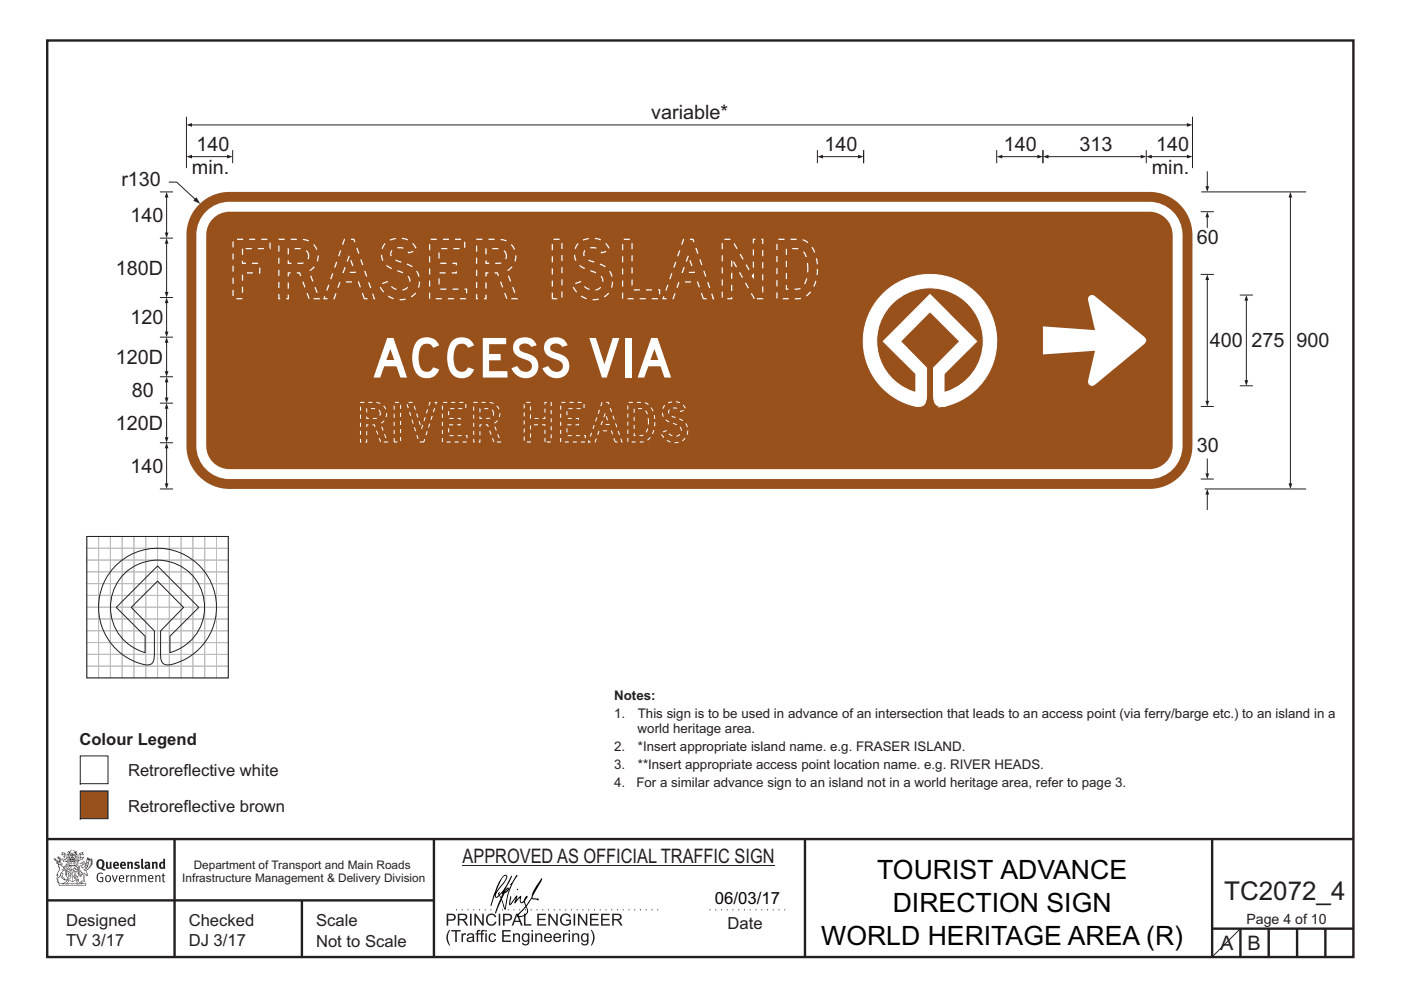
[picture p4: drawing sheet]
<svg xmlns="http://www.w3.org/2000/svg" width="297mm" height="210mm" viewBox="0 0 297 210" stroke-linecap="round" stroke-linejoin="round" font-family="sans-serif">
<g fill="none" stroke="#231f20" stroke-width=".51">
<path d="M10 8.6h276.9v194.4h-276.9zM10 178h277M37 178v25M92 178v25M170.7 177.9v25M257 178v25M10 191h82M64 191v12M257 197h30M263 197v6M269 197v6M275 197v6"/>
<path d="M281 197v6"/>
</g>
<path d="M96.7 193h43.3M150.4 193h16.9" fill="none" stroke="#231f20" stroke-width=".21" stroke-dasharray=".2 1" stroke-linecap="butt"/>
<path d="M98.1 183.5h66.1" fill="none" stroke="#231f20" stroke-width=".21"/>
<g fill="#231f20">
<path d="M21.1 182.6a.94 .94 0 0 0 .2 1.4 .84 .84 0 0 0 0-1.5zM20.7 182.5a.92 .92 0 0 1 1.2-.1 .92 .92 0 0 1 .2 1.2l-.3 .6 .6 .2-.1 .2-.6-.1a1.41 1.41 0 0 1-1.3-1.2z" fill-rule="evenodd"/>
<path d="M22.5 182.8l.4-.1v1.2l.1 .1 .3-.1v-1.1h.3l.1 1.4a1.26 1.26 0 0 1-1.2-.1z" fill-rule="evenodd"/>
<path d="M24.5 183.1l-.1 .3h.4l-.1-.3zM24.1 183a.66 .66 0 0 1 .9-.1 .66 .66 0 0 1 .2 .8h-.8v.2a.42 .42 0 0 0 .7 0l.1 .2a.79 .79 0 0 1-1.1 0 .79 .79 0 0 1 0-1.1z" fill-rule="evenodd"/>
<path d="M26 183.1l-.1 .3h.4l-.1-.3zM25.6 183a.66 .66 0 0 1 .9-.1 .66 .66 0 0 1 .2 .8h-.8v.2a.42 .42 0 0 0 .6 0l.2 .2a.79 .79 0 0 1-1.1 0 .79 .79 0 0 1 0-1.1z" fill-rule="evenodd"/>
<path d="M26.9 182.8l.4-.1v.2a.46 .46 0 0 1 .5-.1 .46 .46 0 0 1 .4 .4v1.1h-.4v-1l-.1-.2-.3 .1v1.1h-.4z" fill-rule="evenodd"/>
<path d="M28.6 183l.5-.3 .5 .2-.1 .2h-.5l-.1 .2a.56 .56 0 0 1 .7 .6 .56 .56 0 0 1-.8 .4l-.4-.1 .2-.3 .4 .1 .2-.1-.6-.4z" fill-rule="evenodd"/>
<path d="M29.9 182.2l.4-.1v1.8l.2 .4h-.3l-.2-.2z" fill-rule="evenodd"/>
<path d="M31.1 183.7v.3l.3-.1v-.3zM30.7 183a.67 .67 0 0 1 .6-.2 .67 .67 0 0 1 .5 .5l.1 .8-.2 .3-.2-.2a.5 .5 0 0 1-.7 0 .5 .5 0 0 1 0-.7l.6-.1v-.3l-.6 .1z" fill-rule="evenodd"/>
<path d="M32.2 182.8l.3-.1 .1 .2a.46 .46 0 0 1 .5-.1 .46 .46 0 0 1 .3 .4v1.1h-.4v-1l-.1-.2-.3 .1v1.1h-.4z" fill-rule="evenodd"/>
<path d="M34.3 183.1l-.1 .7 .2 .2 .2-.1v-.7zM34.6 182.1l.4 .1 .1 2.1-.4-.1a.71 .71 0 0 1-1-.6 .71 .71 0 0 1 .9-.7z" fill-rule="evenodd"/>
<path d="M20.8 185.3l.7-.2 .4 .2-.2 .1a.69 .69 0 0 0-.8 .1 .69 .69 0 0 0-.1 .9l.2 .4 .5 .1h.2v-.7h-.4l-.1-.2h.7v1a.96 .96 0 0 1-1.2-.1 .96 .96 0 0 1-.2-1.1z" fill-rule="evenodd"/>
<path d="M22.6 185.9a.57 .57 0 0 0-.1 .7 .57 .57 0 0 0 .6 .3 .7 .7 0 0 0-.2-1.1zM22.5 185.8a.69 .69 0 0 1 1.1 .6 .69 .69 0 0 1-1.1 .5 1.04 1.04 0 0 1 0-1.1z" fill-rule="evenodd"/>
<path d="M23.7 185.7l.2-.1 .4 1.3 .4-1.3h.3l-.6 1.5h-.2z" fill-rule="evenodd"/>
<path d="M25.6 185.8l-.2 .4h.7l-.2-.4zM25.4 185.8a.59 .59 0 0 1 .7-.1 .59 .59 0 0 1 .2 .7h-.9a.45 .45 0 0 0 .3 .5 .45 .45 0 0 0 .5-.1l.1 .1a.74 .74 0 0 1-1-.1 .74 .74 0 0 1 .1-1z" fill-rule="evenodd"/>
<path d="M26.7 185.7l.2-.1 .1 .2 .5-.2-.1 .3-.4 .2v1h-.2z" fill-rule="evenodd"/>
<path d="M27.6 185.7l.2-.1 .1 .2a.45 .45 0 0 1 .5-.2 .45 .45 0 0 1 .3 .4v1.1h-.2v-1.1l-.2-.2-.4 .2v1.1h-.2z" fill-rule="evenodd"/>
<path d="M29.1 185.7l.3-.1v.2l.4-.2 .4 .3 .3-.3a.37 .37 0 0 1 .5 .4v1.1h-.2v-1.1l-.2-.2-.4 .2v1.1h-.2v-1.1l-.2-.2-.4 .2v1.1h-.2z" fill-rule="evenodd"/>
<path d="M31.8 185.8l-.2 .4h.7l-.2-.4zM31.5 185.8a.59 .59 0 0 1 .8-.1 .59 .59 0 0 1 .2 .7h-.9a.45 .45 0 0 0 .3 .5 .45 .45 0 0 0 .5-.1l.1 .1a.74 .74 0 0 1-1-.1 .74 .74 0 0 1 0-1z" fill-rule="evenodd"/>
<path d="M32.9 185.7l.2-.1 .1 .2a.45 .45 0 0 1 .4-.2 .45 .45 0 0 1 .4 .4v1.1h-.2v-1.1l-.2-.2-.4 .2v1.1h-.3z" fill-rule="evenodd"/>
<path d="M34.5 185.3l.2-.1v.4h.4l-.1 .2h-.3v1v.1h.3l-.1 .2-.4-.1v-1.2h-.2v-.2h.2z" fill-rule="evenodd"/>
<path d="M13.2 180.9l.5 .1-.6 .3 .3-.3zM13.7 181.2l.3 .1 .1 1 .3-.5 .1 .5h-.2l-.1 .3-.7 .1v-.3l-.4-.1 .3-.1 .6 .2-.4-.7h.2zM13.2 180.7v.4l-.3 .2 .3 .1 .4-.2 .1 .4-.3 .2h.2l.2 .5-.4-.2-.4 .1 .5 .6 .2-.1 .8 .1-.6 .6 .2 .1 .6-.2-.1-.3 .3-.2h-.2l-.1 .4-.5 .2 .5-.7h-.5l.6-.2-.4 .1 .3-.3-.1-.6-.1-.1-.3 .5v-.2a.8 .8 0 0 0-.9-1.1z" fill-rule="evenodd"/>
<path d="M17 181.1l.5-.2-.3 .2 .4 .2zM16.8 181.2h.1l.1 .9 .3-.2 .4-.1-.3 .3v.2h-.4l-.3 .3-.1-.3-.3-.1 .1-.1-.1-.4 .4 .6 .1-.1zM16.3 181.5l-.1 .9 .4 .1h-.6l.6 .1-.2 .1h-.3l.4 .4h-.2v.3l-.5-.8 .5 1 .4-.6-.4-.2 .9-.5 .2 .1 .4-.5 .1-.2-.8 .2-.1-.7 .4 .2 .5-.2-.4-.2 .2-.2a.88 .88 0 0 0-1 1.2z" fill-rule="evenodd"/>
<path d="M15.5 182.9l.3 .2h-.2v.3v-.3h-.2l.2-.1z" fill-rule="evenodd"/>
<path d="M15.1 182.9l.2 .2h-.2v.3v-.3h-.2h.2z" fill-rule="evenodd"/>
<path d="M14.9 182.8h.9l.1 .7-.3 .1-.8-.1zM14.8 182.4l-.2 1.2h1.4l-.2-1.2-.1 .2h-.8z" fill-rule="evenodd"/>
<path d="M14.9 184.5v.2l.3-.1-.1-.2zM14.4 183.8l.2 .2-.3 .2v.5l.2 .1 .3-.1-.4-.4 .3 .1h.4l-.2-.4 .2-.2zM14.3 183.7h.9a.5 .5 0 0 0 .1 .8l-.3 .3a.47 .47 0 0 1-.7-.1 .47 .47 0 0 1 0-.6l.1-.1z" fill-rule="evenodd"/>
<path d="M15.6 184.2l.1-.1a.33 .33 0 0 1 .5-.2 .33 .33 0 0 1 .1 .5l-.3-.1 .2-.2h-.4l-.1 .1h.2l.1 .3h.3v.2h-.6l.1-.1-.3-.1zM15.5 184.2l-.1 .4h.2l-.1 .2h.9v-.2a.44 .44 0 0 0 0-.7 .44 .44 0 0 0-.7 .1z" fill-rule="evenodd"/>
<path d="M15.7 185.7l.4 .1zM15.9 185.2l.1 .4h-.2zM15.9 185.1l-.3 .7-.3 .2a.98 .98 0 0 1 1.1 .1z" fill-rule="evenodd"/>
<path d="M15.6 186l.3 .2v-.2h.2l-.2 .5v-.2l-.3 .1 .2-.2z" fill-rule="evenodd"/>
<path d="M15 185.3l.1 .1-.2 .3zM14.6 185.9h.4a.22 .22 0 0 1-.2 .3 .22 .22 0 0 1-.2-.3zM14.5 185.3l.2 .4zM14.6 185.8l.4 .1zM14.7 185.2l.2 .1-.1 .4zM14.4 185.2l.1 .5a.36 .36 0 0 0 0 .5 .36 .36 0 0 0 .5 0 .36 .36 0 0 0 .1-.5 .41 .41 0 0 0-.1-.5 .41 .41 0 0 0-.6 0z" fill-rule="evenodd"/>
<path d="M14.6 184.1l.2 .2z" fill-rule="evenodd"/>
<path d="M18.3 183.4l.1-.1v.4l-.5 .4z" fill-rule="evenodd"/>
<path d="M17.5 182.9l.2-.1 .3 .2-.7 .8-.1 .3 .3 .1a1.07 1.07 0 0 0 .7-.9l.4-.3v.2a1.36 1.36 0 0 1-1 1.3 1.32 1.32 0 0 0 1.2-1.6l.5-.7-.2 .5 .4-.2-.4 .4 .4-.2-.4 .4h.4l-.5 .2h.4l-.4 .2h.4l-.4 .1 .1 .1h-.2l.1 .2-.2 .1a.82 .82 0 0 1-1 .6l.3 .1 .5 .9-.3 .1-.2-.4-.4-.2 .1 1.8 .2 .1-.6 .2-.2-.2 .5-.1v-.2a2.24 2.24 0 0 0-.7-2.1v-.3a.69 .69 0 0 1 .6-.9l.1-.2zM16.6 184.5l.5 1.3 .1-.8 .2 .3-.3 .7-.4-.8h-.1l.1-.2zM18.5 182.2l.1 .3 .2-.2v.3l.2-.3v.2l-.8 .6zM16.8 183.2l.7-.1 .1 .2a.87 .87 0 0 0-.8 .6 .87 .87 0 0 0 .2 .9l.2 .4-.1 .5-.3-1.1-.2-.1-.1 .1 .1 .2-.2 .4 .3 .1 .2 .7h.3l.3-.6a1.62 1.62 0 0 1 .1 1.4h-.3l-.2 .3h.2l.1 .2 .2-.2h.5l-.2-.3-.1-1.5 .2 .1a.4 .4 0 0 0 .2 .3 .4 .4 0 0 0 .5 0l-.5-1 .8-.6 .1-.3h.3l-.1-.1 .3-.3h-.2l.2-.3-.1 .1 .1-.3-.1 .1 .1-.4h-.1l.1-.3v-.1l-.2 .2-.1-.4-.2 .4-.1-.4-.1 .2-.2-.3v.3l-.2-.4-.4 1.6a.58 .58 0 0 1-.8 .6l.7-.8v-.4h-.4z" fill-rule="evenodd"/>
<path d="M18.2 185.4l.3 .1z" fill-rule="evenodd"/>
<path d="M12.5 187.4h5.7l-.1 .4h-5.5zM13.5 187.4l.5-.3 .4-.4v.1l.1 .1-.3 .4zM14 186.6l.3-.1-.2 .3zM16.3 186.7l.4 .4 .5 .3h-.6l-.3-.3-.1-.2zM16.4 186.5l.2 .1-.1 .2zM12.4 187.4l.1 .5h5.7l.1-.5-.8-.1-.6-.2-.3-.2 .1-.5a.47 .47 0 0 0-.6 .4 .47 .47 0 0 0 .4 .6h-2.3a.47 .47 0 0 0 .4-.6 .47 .47 0 0 0-.6-.4l.1 .5-.3 .2-.6 .2z" fill-rule="evenodd"/>
<path d="M13.3 187.6v.1zM13.3 187.5l-.1 .3h.2z" fill-rule="evenodd"/>
<path d="M13.5 187.5l.1 .2 .1-.2v.2z" fill-rule="evenodd"/>
<path d="M13.9 187.5l.1 .2zM13.8 187.5v.3l.2-.1v-.1z" fill-rule="evenodd"/>
<path d="M14.2 187.6l.1 .1zM14.2 187.5l-.1 .3h.3z" fill-rule="evenodd"/>
<path d="M14.4 187.5h.2l.1 .3h-.3z" fill-rule="evenodd"/>
<path d="M15.1 187.6v.1zM15.1 187.5l-.1 .3h.2z" fill-rule="evenodd"/>
<path d="M15.3 187.5h.2l-.1 .3z" fill-rule="evenodd"/>
<path d="M15.8 187.5h.2l-.1 .3z" fill-rule="evenodd"/>
<path d="M16.1 187.5l.1 .3z" fill-rule="evenodd"/>
<path d="M16.3 187.5l.1 .2zM16.3 187.5v.3l.2-.1v-.1z" fill-rule="evenodd"/>
<path d="M16.6 187.5h.2v.3h-.2z" fill-rule="evenodd"/>
<path d="M16.9 187.5l.1 .3h-.1z" fill-rule="evenodd"/>
<path d="M17.1 187.5l.1 .3z" fill-rule="evenodd"/>
<path d="M17.3 187.5l.1 .3z" fill-rule="evenodd"/>
<path d="M14.9 182.1a.71 .71 0 0 1 .9 .1zM15.6 182.2l.2 .2zM15 182.2l.3 .1zM14.8 182.3l.1 .1zM15.2 181.9h.3zM15.2 181.3h.1v.2zM15.2 181h.2v.2zM15.3 181.6l.1 .2h-.2zM15.4 181.3l.1 .2zM15 181.3l.1 .1-.1 .1zM15.6 181.3h.1v.2zM14.4 180.6l-.3 .3 .5-.2v.4h-.3l-.1 .6 .2-.5 .3 .9v.4h1.2v-.4l.4-.9 .2 .3-.2-.5-.2 .1v-.4l.4 .2-.3-.4-.2 .3-.5-.6v.1a.41 .41 0 0 1 .3 .3 .41 .41 0 0 1-.1 .5l.1-.2a1 1 0 0 1 0 1.1l-.2-.1-.1-.3h.4l-.2-.2 .2-.3-.3 .1v-.4l-.3 .2-.2-.2 .1 .4-.4-.1 .1 .3-.1 .2h.4l-.1 .3-.3 .1a.93 .93 0 0 1 .1-1.1l.1 .3v-.4h-.2l.4-.6-.5 .5-.1-.2z" fill-rule="evenodd"/>
<path d="M12.4 183.4l.4 .1 .6 .5v.2a.83 .83 0 0 1 .6 1.2v-.2a.75 .75 0 0 0-1-.8l.4 .2-.6 .7-.1 .5a.95 .95 0 0 0-.3 1.3l-.1-.1a.77 .77 0 0 1 .1-1.1l-.1-.5-.1 .1 .2-.5a1.31 1.31 0 0 0 0-1.6zM13 185.2l.3 .1-.1 .8 .5 .4-.2-.1a.68 .68 0 0 1-.6-.8zM12.1 183a.68 .68 0 0 1 1 .3l-.5 .1-.1-.3zM11.4 182.1a1.19 1.19 0 0 0 1 .8h-.5l.4 .4 .1 .6a.9 .9 0 0 1-.2 1.2l-.3 .5h.3v.2a1.04 1.04 0 0 0-.1 1.2l.2 .3 .3-.1-.1-.1a.8 .8 0 0 1 .2-1.2l.1-.2a.89 .89 0 0 0 1.1 .9l-.6-.6 .1-.8-.3-.1 .4-.5 .4 .3 .1 .8a1.01 1.01 0 0 0-.3-1.4l.3-.6-.4 .4a.41 .41 0 0 1 .4-.5h-.1l-.5 .2-.5-.4h.3a.5 .5 0 0 0-.5-.5l.3-.4-.3 .2 .3-.4-.1-.3-.1 .4-.1-.6-.1 .3-.1-.5-.1 .3-.3-.2 .3 .3-.3-.1a.62 .62 0 0 1 .5 .9l-.1-.4v.4l-.3-.1v-.4l-.1 .3-.1-.3-.1 .2-.1-.5-.1 .3-.1-.4v.4z" fill-rule="evenodd"/>
<path d="M12.6 183.1l.1-.1 .2 .2z" fill-rule="evenodd"/>
<path d="M14 183.6h2.7v1l-.1-.9h-2.5v1.2h2.5v-.3v.6v-.2h-1.2v1.9a2.13 2.13 0 0 0 1.3-1.7 1.69 1.69 0 0 1-1.6 1.8l-.6-.4-.4-.6-.1-1.2v.6l.4 .8 .9 .7v-1.9h-1.2z" fill-rule="evenodd"/>
<circle cx="17.7" cy="182.9" r=".08"/>
</g>
<path d="M94.7 193.8h1a.77 .77 0 0 1 .9 .7 .77 .77 0 0 1-.9 .8h-.7v1h-.3zM95 194.1v.9h.7a.47 .47 0 0 0 .6-.5 .47 .47 0 0 0-.6-.4zM97.1 193.8h1.1a.7 .7 0 0 1 .9 .6 .7 .7 0 0 1-.7 .8l.9 1.1h-.4l-.4-.5a.9 .9 0 0 0-1.1-.6v1.1h-.3zM97.4 194.1v.8h.7a.44 .44 0 0 0 .6-.3 .44 .44 0 0 0-.5-.5zM99.7 193.8h.3v2.5h-.3zM100.6 193.8h.3l1.3 2v-2h.4v2.5h-.4l-1.3-2v2h-.3zM103.4 194a1.1 1.1 0 0 1 1.8 .5l-.3 .1a.82 .82 0 0 0-1.1-.5 .82 .82 0 0 0-.4 1.1 .78 .78 0 0 0 .7 .9 .78 .78 0 0 0 .8-.7l.4 .1a1.17 1.17 0 0 1-1.5 .8 1.17 1.17 0 0 1-.8-1.5zM105.7 193.8h.4v2.5h-.4zM106.7 193.8h.9a.77 .77 0 0 1 1 .7 .77 .77 0 0 1-1 .8h-.6v1h-.3zM107 194.1v.9h.6a.47 .47 0 0 0 .6-.5 .47 .47 0 0 0-.6-.4zM109.4 193.8h.4l1 2.5h-.3l-.3-.7h-1.1l-.3 .7h-.3zM109.6 194.1l-.4 1.2h.9zM111.1 193.8h.3v2.2h1.3v.3h-1.6zM113.9 193.8h1.8v.3h-1.4v.8h1.3v.3h-1.3v.8h1.5v.3h-1.9zM116.3 193.8h.3l1.3 2v-2h.3v2.5h-.3l-1.3-2v2h-.3zM119.1 194a1.15 1.15 0 0 1 1.9 .5l-.3 .1a.91 .91 0 0 0-1.2-.4 .91 .91 0 0 0-.4 1.3 .98 .98 0 0 0 1.6 .3v-.5h-.7v-.3h1.1v1a1.37 1.37 0 0 1-2 0 1.37 1.37 0 0 1 0-2zM121.6 193.8h.3v2.5h-.3zM122.5 193.8h.4l1.3 2v-2h.3v2.5h-.3l-1.3-2v2h-.4zM125.1 193.8h1.8v.3h-1.5v.8h1.4v.3h-1.4v.8h1.6v.3h-1.9zM127.4 193.8h1.9v.3h-1.5v.8h1.4v.3h-1.4v.8h1.5v.3h-1.9zM129.8 193.8h1.1a.7 .7 0 0 1 .9 .6 .7 .7 0 0 1-.7 .8l.9 1.1h-.4l-.3-.5a.9 .9 0 0 0-1.2-.6v1.1h-.3zM130.1 194.1v.8h.7a.44 .44 0 0 0 .7-.3 .44 .44 0 0 0-.6-.5zM95.3 197.2h.2l-.4 .7a2.89 2.89 0 0 0 .4 2.6h-.2a2.55 2.55 0 0 1 0-3.3zM95.7 197.3h2v.3h-.8v2.2h-.4v-2.2h-.8zM97.9 198h.2v.2l.2-.2 .4-.1 .2 .1-.2 .3a.41 .41 0 0 0-.4 .1 .41 .41 0 0 0-.1 .4v1h-.3zM99.1 198.2a.83 .83 0 0 1 1.1-.2 .83 .83 0 0 1 .3 1l.1 .8h-.3l-.1-.2a.66 .66 0 0 1-.9 .3 .66 .66 0 0 1-.2-.9l1.1-.4a.46 .46 0 0 0-.4-.4 .46 .46 0 0 0-.5 .3h-.3zM99.4 199.1a.32 .32 0 0 0 0 .4 .32 .32 0 0 0 .4 .1l.4-.3v-.4zM101.2 197.4l.7-.1-.1 .2-.4 .2v.3h.3v.2h-.3v1.6h-.3v-1.6h-.3v-.2h.3zM102.1 197.4l.7-.1-.1 .2-.4 .2v.3h.3v.2h-.3v1.6h-.3v-1.6h-.3v-.2h.3zM102.9 197.3h.3v.3h-.3zM102.9 198h.3v1.8h-.3zM103.9 198.1a.78 .78 0 0 1 1.2 .4h-.3a.5 .5 0 0 0-.6-.3 .5 .5 0 0 0-.3 .7 .5 .5 0 0 0 .3 .6 .5 .5 0 0 0 .7-.4l.3 .1a.85 .85 0 0 1-1.2 .6 .85 .85 0 0 1-.4-1.3zM106.5 197.3h1.8v.3h-1.5v.7h1.4v.3h-1.4v.9h1.5v.3h-1.8zM108.8 198h.3v.2a.65 .65 0 0 1 .7-.3 .65 .65 0 0 1 .5 .8v1.1h-.4v-1.1a.45 .45 0 0 0-.5-.5 .45 .45 0 0 0-.3 .6v1h-.3zM110.9 198.1l.5-.2 .5 .3v-.2h.3v1.5a.8 .8 0 0 1-.5 1 .8 .8 0 0 1-1-.6l.3 .1a.52 .52 0 0 0 .7 .2 .52 .52 0 0 0 .2-.6 .88 .88 0 0 1-1.2-.3 .88 .88 0 0 1 .2-1.2zM111.1 198.3a.6 .6 0 0 0-.1 .9 .6 .6 0 0 0 .9 0 .61 .61 0 0 0 0-.7 .61 .61 0 0 0-.8-.2zM112.7 197.3h.3v.3h-.3zM112.7 198h.3v1.8h-.3zM113.5 198h.3v.2a.65 .65 0 0 1 .8-.3 .65 .65 0 0 1 .4 .8v1.1h-.3v-1.1a.45 .45 0 0 0-.6-.5 .45 .45 0 0 0-.3 .6v1h-.3zM115.6 198.2a.85 .85 0 0 1 1-.2 .85 .85 0 0 1 .4 1h-1.3a.53 .53 0 0 0 .4 .6 .53 .53 0 0 0 .6-.4h.3a.91 .91 0 0 1-1.3 .5 .91 .91 0 0 1-.3-1.3zM115.8 198.3l-.1 .4h1l-.4-.5zM117.5 198.2a.85 .85 0 0 1 1.1-.2 .85 .85 0 0 1 .4 1h-1.4a.53 .53 0 0 0 .4 .6 .53 .53 0 0 0 .7-.4h.3a.91 .91 0 0 1-1.3 .5 .91 .91 0 0 1-.3-1.3zM117.8 198.3l-.2 .4h1.1l-.4-.5zM119.4 198h.2v.2l.2-.2 .4-.1 .2 .1-.2 .3a.41 .41 0 0 0-.4 .1 .41 .41 0 0 0-.1 .4v1h-.3zM120.5 197.3h.4v.3h-.4zM120.5 198h.4v1.8h-.4zM121.3 198h.3v.2a.65 .65 0 0 1 .8-.3 .65 .65 0 0 1 .4 .8v1.1h-.3v-1.1a.45 .45 0 0 0-.5-.5 .45 .45 0 0 0-.4 .6v1h-.3zM123.4 198.1l.6-.2 .5 .3v-.2h.3v1.5a.8 .8 0 0 1-.6 1 .8 .8 0 0 1-1-.6l.3 .1a.52 .52 0 0 0 .7 .2 .52 .52 0 0 0 .3-.6 .88 .88 0 0 1-1.2-.3 .88 .88 0 0 1 .1-1.2zM123.6 198.3a.6 .6 0 0 0-.1 .9 .6 .6 0 0 0 .9 0 .61 .61 0 0 0 0-.7 .61 .61 0 0 0-.8-.2zM125.2 197.2h.3a2.55 2.55 0 0 1 0 3.3h-.3a2.92 2.92 0 0 0 0-3.3z" fill="#231f20"/>
<g fill="#000">
<path d="M107.5 188.6l.2-.1-.5 .6zM106.3 189.5l.3 .1-.3 .7-.3-.4zM106.8 185.9l.5-.1a9.3 9.3 0 0 1-2 3.2l-.1 .2 1-2.5zM106.5 185.9a14.7 14.7 0 0 0-2.2 5l-.3 1.1 .1 .2 .8-2.4a.42 .42 0 0 0 .2 .6 .42 .42 0 0 0 .6-.2l.2-.2 .2 .5-1.1 3.2h.2l1.1-2.8 .6 1.9 .2 .2 .2-.5a13.5 13.5 0 0 1 2-6.2l.4-.6-.1-.1-1.6 2.1 .4-.1a14.9 14.9 0 0 0-1.3 5.1l-.4-1.2a1.39 1.39 0 0 1 .2-1.8l.1-.2a.92 .92 0 0 0 .8-1.2 .75 .75 0 0 0-.7 .7l-.2 .2 1.6-3.4-.1-.1-.4 .7a10.5 10.5 0 0 1-2.2 3.3l.2-.4a.32 .32 0 0 0-.4 .1 .32 .32 0 0 0 .1 .5l-.5 .3a3.2 3.2 0 0 1 1.1-2.2l.5-.6a2.49 2.49 0 0 0 .7-1.7l-.3-.2z" fill-rule="evenodd"/>
<path d="M109.6 188.5l.3 .3h-.3z" fill-rule="evenodd"/>
<path d="M111.5 192.4a1.15 1.15 0 0 1 .1 1.3 1.15 1.15 0 0 1-1.2 .6h-.5zM108.1 190.1l-.2 1.6 .3 .3 1.2-1.5-.3 1.1 1.1-1.2a.94 .94 0 0 0 .4 1.2l.5-.3 .3 .9-1.2 1.3a.98 .98 0 0 0-.5 1 1.9 1.9 0 0 0 2.3-1.3l-.1-.3a1.02 1.02 0 0 1 .3-1.4l.5-.9 1.5 .3-.2-.5v.3l-1.1-.2v-.3l2-3.5 .1-.3-.1-.1-1.8 2.7a6.6 6.6 0 0 1-1.5 3l-.2-.2a1.01 1.01 0 0 1 .4-1.4l.1-.3-.3-.1-.3 .4-.2 .6-.5 .4-.2-.4 .1-.9-.2-.1-.8 .9 .2-.9-.1-.1-1.4 1.8 .2-1.4v-.2z" fill-rule="evenodd"/>
</g>
<path d="M17 160.3v5.9h5.9v-5.9z" fill-rule="evenodd" fill="#fff" stroke="#231f20" stroke-width=".21"/>
<path d="M17 167.8v5.8h5.9v-5.8z" fill-rule="evenodd" fill="#99511c" stroke="#231f20" stroke-width=".21"/>
<path d="M40.5 26.5h211.3M263 197l-6 6" fill="none" stroke="#231f20" stroke-width=".21"/>
<g fill="#231f20">
<path d="M39.5 26.5l1.2-.4v.8z"/>
<path d="M251.6 26.1l1.2 .4-1.2 .4z"/>
</g>
<path d="M40.5 33.2h7.8M243 31.8v2.8" fill="none" stroke="#231f20" stroke-width=".21"/>
<g fill="#231f20">
<path d="M39.5 33.2l1.2-.4v.8z"/>
<path d="M48.1 32.8l1.2 .4-1.2 .4z"/>
</g>
<path d="M221.1 31.8v2.8M222.1 33.2h19.9" fill="none" stroke="#231f20" stroke-width=".21"/>
<g fill="#231f20">
<path d="M221.1 33.2l1.2-.4v.8z"/>
<path d="M241.8 32.8l1.2 .4-1.2 .4z"/>
</g>
<path d="M49.3 31.8v2.8M221.1 31.8v2.8M244 33.2h7.8" fill="none" stroke="#231f20" stroke-width=".21"/>
<g fill="#231f20">
<path d="M243 33.2l1.2-.4v.8z"/>
<path d="M251.6 32.8l1.2 .4-1.2 .4z"/>
</g>
<path d="M211.3 31.8v2.8M212.3 33.2h7.8" fill="none" stroke="#231f20" stroke-width=".21"/>
<g fill="#231f20">
<path d="M211.3 33.2l1.2-.4v.8z"/>
<path d="M219.9 32.8l1.2 .4-1.2 .4z"/>
</g>
<path d="M42.2 43.4a9.1 9.1 0 0 1 6.4-2.7h195.1a9.1 9.1 0 0 1 9.1 9.1v44.8a9.1 9.1 0 0 1-9.1 9.1h-195.1a9.1 9.1 0 0 1-9.1-9.1v-44.8a9.1 9.1 0 0 1 2.7-6.4z" fill-rule="evenodd" fill="#99511c"/>
<path d="M43.4 45.2a7 7 0 0 1 5.2-2.4h195.1a7 7 0 0 1 7 7v44.8a7 7 0 0 1-7 7h-195.1a7 7 0 0 1-7-7v-44.8a7 7 0 0 1 1.8-4.6z" fill-rule="evenodd" fill="#fff"/>
<path d="M44.9 46.7a4.9 4.9 0 0 1 3.7-1.8h195.1a4.9 4.9 0 0 1 4.9 4.9v44.8a4.9 4.9 0 0 1-4.9 4.9h-195.1a4.9 4.9 0 0 1-4.9-4.9v-44.8a4.9 4.9 0 0 1 1.2-3.1z" fill-rule="evenodd" fill="#99511c"/>
<g fill="#fff">
<path d="M221.1 69.2l11.1 .8-1.5-6.4a.88 .88 0 0 1 .4-.9 .88 .88 0 0 1 1 .1l10.7 8.8a.83 .83 0 0 1-.1 1.3l-10.6 8.7a.88 .88 0 0 1-1 .1 .88 .88 0 0 1-.4-.9l1.5-6.4-11.1 .8z" fill-rule="evenodd"/>
<path d="M187.6 61.9a14.1 14.1 0 0 1 22.2 4 14.1 14.1 0 0 1-9.8 20.3 1.6 1.6 0 0 1-2-1.7l-.1-6.5 5.6-5.6-6.3-6.3-6.3 6.3 5.5 5.6v6.1a1.88 1.88 0 0 1-1.3 2.1 11.5 11.5 0 0 1-7.9-3.8 14.1 14.1 0 0 1 .4-20.5zM189.2 64.4a11.3 11.3 0 0 0 5 18.9v-4l-6.9-6.9 9.9-9.9 9.9 9.9-6.9 6.9v3.9a11.3 11.3 0 0 0 6.7-16.5 11.3 11.3 0 0 0-17.7-2.3z" fill-rule="evenodd"/>
</g>
<path d="M187.6 61.9a14.1 14.1 0 0 1 22.2 4 14.1 14.1 0 0 1-9.8 20.3 1.6 1.6 0 0 1-2-1.7l-.1-6.5 5.6-5.6-6.3-6.3-6.3 6.3 5.5 5.6v6.1a1.88 1.88 0 0 1-1.3 2.1 11.5 11.5 0 0 1-7.9-3.8 14.1 14.1 0 0 1 .4-20.5zM189.2 64.4a11.3 11.3 0 0 1 17.7 2.3 11.3 11.3 0 0 1-6.7 16.5v-3.9l6.9-6.9-9.9-9.9-9.9 9.9 6.9 6.9v4a11.3 11.3 0 0 1-5-18.9z" fill="none" stroke="#fff" stroke-width=".21"/>
<path d="M173.3 31.8v2.8M174.3 33.2h7.8M183.1 31.8v2.8" fill="none" stroke="#231f20" stroke-width=".21"/>
<g fill="#231f20">
<path d="M173.3 33.2l1.2-.4v.8z"/>
<path d="M181.9 32.8l1.2 .4-1.2 .4z"/>
</g>
<path d="M33.9 71.5h2.8M33.9 79.9h2.8M35.3 72.5v6.4" fill="none" stroke="#231f20" stroke-width=".21"/>
<g fill="#231f20">
<path d="M35.3 71.5l.4 1.2h-.8z"/>
<path d="M34.9 78.7h.8l-.4 1.2z"/>
</g>
<path d="M35.3 64.1v6.4" fill="none" stroke="#231f20" stroke-width=".21"/>
<g fill="#231f20">
<path d="M35.3 63.1l.4 1.2h-.8z"/>
<path d="M34.9 70.3h.8l-.4 1.2z"/>
</g>
<path d="M35.3 51.5v10.6M33.9 63.1h2.8M33.9 85.5h2.8" fill="none" stroke="#231f20" stroke-width=".21"/>
<g fill="#231f20">
<path d="M34.9 61.9h.8l-.4 1.2z"/>
<path d="M35.3 50.5l.4 1.2h-.8z"/>
</g>
<path d="M35.3 86.5v6.4" fill="none" stroke="#231f20" stroke-width=".21"/>
<g fill="#231f20">
<path d="M35.3 85.5l.4 1.2h-.8z"/>
<path d="M34.9 92.7h.8l-.4 1.2z"/>
</g>
<path d="M33.9 50.5h2.8M35.3 80.9v3.6" fill="none" stroke="#231f20" stroke-width=".21"/>
<g fill="#231f20">
<path d="M35.3 79.9l.4 1.2h-.8z"/>
<path d="M34.9 84.3h.8l-.4 1.2z"/>
</g>
<path d="M35.3 41.7v7.8" fill="none" stroke="#231f20" stroke-width=".21"/>
<g fill="#231f20">
<path d="M34.9 49.3h.8l-.4 1.2z"/>
<path d="M35.3 40.7l.4 1.2h-.8z"/>
</g>
<path d="M35.8 38.6h1.6l4.5 4.1M33.9 40.7h2.8" fill="none" stroke="#231f20" stroke-width=".21"/>
<path d="M41.6 41.8l.9 1.5-1.5-.7z" fill="#231f20"/>
<path d="M39.5 24.7v11M35.3 94.9v7.8" fill="none" stroke="#231f20" stroke-width=".21"/>
<g fill="#231f20">
<path d="M34.9 102.5h.8l-.4 1.2z"/>
<path d="M35.3 93.9l.4 1.2h-.8z"/>
</g>
<path d="M256 36.3v3.4" fill="none" stroke="#231f20" stroke-width=".21"/>
<path d="M255.6 39.5h.8l-.4 1.2z" fill="#231f20"/>
<path d="M256 45.9v2.4M33.9 93.9h2.8" fill="none" stroke="#231f20" stroke-width=".21"/>
<path d="M256 44.9l.4 1.2h-.8z" fill="#231f20"/>
<path d="M254.6 44.9h2.8M256 97.3v3.3" fill="none" stroke="#231f20" stroke-width=".21"/>
<path d="M255.6 100.4h.8l-.4 1.2z" fill="#231f20"/>
<path d="M254.6 101.6h2.8M256 104.7v3.5" fill="none" stroke="#231f20" stroke-width=".21"/>
<path d="M256 103.7l.4 1.2h-.8z" fill="#231f20"/>
<path d="M264.2 63.6v17.2" fill="none" stroke="#231f20" stroke-width=".21"/>
<g fill="#231f20">
<path d="M264.2 62.6l.4 1.2h-.7z"/>
<path d="M263.9 80.6h.7l-.4 1.2z"/>
</g>
<path d="M252.8 24.7v11M273.6 41.7v61M262.9 62.6h2.7" fill="none" stroke="#231f20" stroke-width=".21"/>
<g fill="#231f20">
<path d="M273.6 40.7l.4 1.2h-.8z"/>
<path d="M273.2 102.5h.8l-.4 1.2z"/>
</g>
<path d="M254.7 40.7h22.2M256 59.2v26M262.9 81.8h2.7M33.9 103.7h2.8M255.4 103.7h21.5" fill="none" stroke="#231f20" stroke-width=".21"/>
<g fill="#231f20">
<path d="M256 58.2l.4 1.2h-.8z"/>
<path d="M255.6 85h.8l-.4 1.2z"/>
</g>
<path d="M254.6 58.2h2.8M254.6 86.2h2.8M18.4 113.8h30v30h-30zM24.1 120.4a12.5 12.5 0 0 1 20.2 2.3 12.5 12.5 0 0 1-8.7 18.3l-.6-.1a2 2 0 0 1-1-2.1v-5l4.9-5-5.5-5.5-5.6 5.5 4.9 5v5.2a1.66 1.66 0 0 1-.6 1.8 1.66 1.66 0 0 1-1.9 .1 12.5 12.5 0 0 1-6.1-20.5zM26.2 121.9a10 10 0 0 1 15.8 1.8 10 10 0 0 1-6 14.7v-3.5l6.2-6.1-8.8-8.8-8.8 8.8 6.2 6.1v3.5a10 10 0 0 1-4.6-16.5z" fill="none" stroke="#231f20" stroke-width=".21"/>
<g fill="none" stroke="#bbbdc0" stroke-width=".21">
<path d="M18.4 113.8h2.5v2.5h-2.5zM18.4 116.3h2.5v2.5h-2.5zM18.4 118.8h2.5v2.5h-2.5zM20.9 113.8h2.5v2.5h-2.5zM20.9 116.3h2.5v2.5h-2.5zM20.9 118.8h2.5v2.5h-2.5zM23.4 113.8h2.5v2.5h-2.5zM23.4 116.3h2.5v2.5h-2.5zM23.4 118.8h2.5v2.5h-2.5zM25.9 113.8h2.5v2.5h-2.5zM25.9 116.3h2.5v2.5h-2.5zM25.9 118.8h2.5v2.5h-2.5z"/>
<path d="M28.4 113.8h2.5v2.5h-2.5zM28.4 116.3h2.5v2.5h-2.5zM28.4 118.8h2.5v2.5h-2.5zM30.9 113.8h2.5v2.5h-2.5zM30.9 116.3h2.5v2.5h-2.5zM30.9 118.8h2.5v2.5h-2.5zM33.4 113.8h2.5v2.5h-2.5zM33.4 116.3h2.5v2.5h-2.5zM33.4 118.8h2.5v2.5h-2.5zM35.9 113.8h2.5v2.5h-2.5zM35.9 116.3h2.5v2.5h-2.5zM35.9 118.8h2.5v2.5h-2.5z"/>
<path d="M38.4 113.8h2.5v2.5h-2.5zM38.4 116.3h2.5v2.5h-2.5zM38.4 118.8h2.5v2.5h-2.5zM40.9 113.8h2.5v2.5h-2.5zM40.9 116.3h2.5v2.5h-2.5zM40.9 118.8h2.5v2.5h-2.5zM43.4 113.8h2.5v2.5h-2.5zM43.4 116.3h2.5v2.5h-2.5zM43.4 118.8h2.5v2.5h-2.5zM45.9 113.8h2.5v2.5h-2.5zM45.9 116.3h2.5v2.5h-2.5zM45.9 118.8h2.5v2.5h-2.5z"/>
<path d="M18.4 121.3h2.5v2.5h-2.5zM18.4 123.8h2.5v2.5h-2.5zM18.4 126.3h2.5v2.5h-2.5zM18.4 128.8h2.5v2.5h-2.5zM18.4 131.3h2.5v2.5h-2.5zM18.4 133.8h2.5v2.5h-2.5zM18.4 136.3h2.5v2.5h-2.5zM18.4 138.8h2.5v2.5h-2.5zM20.9 121.3h2.5v2.5h-2.5zM20.9 123.8h2.5v2.5h-2.5zM20.9 126.3h2.5v2.5h-2.5zM20.9 128.8h2.5v2.5h-2.5z"/>
<path d="M20.9 131.3h2.5v2.5h-2.5zM20.9 133.8h2.5v2.5h-2.5zM20.9 136.3h2.5v2.5h-2.5zM20.9 138.8h2.5v2.5h-2.5zM23.4 121.3h2.5v2.5h-2.5zM23.4 123.8h2.5v2.5h-2.5zM23.4 126.3h2.5v2.5h-2.5zM23.4 128.8h2.5v2.5h-2.5zM23.4 131.3h2.5v2.5h-2.5zM23.4 133.8h2.5v2.5h-2.5zM23.4 136.3h2.5v2.5h-2.5zM23.4 138.8h2.5v2.5h-2.5z"/>
<path d="M25.9 121.3h2.5v2.5h-2.5zM25.9 123.8h2.5v2.5h-2.5zM25.9 126.3h2.5v2.5h-2.5zM25.9 128.8h2.5v2.5h-2.5zM25.9 131.3h2.5v2.5h-2.5zM25.9 133.8h2.5v2.5h-2.5zM25.9 136.3h2.5v2.5h-2.5zM25.9 138.8h2.5v2.5h-2.5zM28.4 121.3h2.5v2.5h-2.5zM28.4 123.8h2.5v2.5h-2.5zM28.4 126.3h2.5v2.5h-2.5zM28.4 128.8h2.5v2.5h-2.5z"/>
<path d="M28.4 131.3h2.5v2.5h-2.5zM28.4 133.8h2.5v2.5h-2.5zM28.4 136.3h2.5v2.5h-2.5zM28.4 138.8h2.5v2.5h-2.5zM30.9 121.3h2.5v2.5h-2.5zM30.9 123.8h2.5v2.5h-2.5zM30.9 126.3h2.5v2.5h-2.5zM30.9 128.8h2.5v2.5h-2.5zM30.9 131.3h2.5v2.5h-2.5zM30.9 133.8h2.5v2.5h-2.5zM30.9 136.3h2.5v2.5h-2.5zM30.9 138.8h2.5v2.5h-2.5z"/>
<path d="M33.4 121.3h2.5v2.5h-2.5zM33.4 123.8h2.5v2.5h-2.5zM33.4 126.3h2.5v2.5h-2.5zM33.4 128.8h2.5v2.5h-2.5zM33.4 131.3h2.5v2.5h-2.5zM33.4 133.8h2.5v2.5h-2.5zM33.4 136.3h2.5v2.5h-2.5zM33.4 138.8h2.5v2.5h-2.5zM35.9 121.3h2.5v2.5h-2.5zM35.9 123.8h2.5v2.5h-2.5zM35.9 126.3h2.5v2.5h-2.5zM35.9 128.8h2.5v2.5h-2.5z"/>
<path d="M35.9 131.3h2.5v2.5h-2.5zM35.9 133.8h2.5v2.5h-2.5zM35.9 136.3h2.5v2.5h-2.5zM35.9 138.8h2.5v2.5h-2.5zM38.4 121.3h2.5v2.5h-2.5zM38.4 123.8h2.5v2.5h-2.5zM38.4 126.3h2.5v2.5h-2.5zM38.4 128.8h2.5v2.5h-2.5zM38.4 131.3h2.5v2.5h-2.5zM38.4 133.8h2.5v2.5h-2.5zM38.4 136.3h2.5v2.5h-2.5zM38.4 138.8h2.5v2.5h-2.5z"/>
<path d="M40.9 121.3h2.5v2.5h-2.5zM40.9 123.8h2.5v2.5h-2.5zM40.9 126.3h2.5v2.5h-2.5zM40.9 128.8h2.5v2.5h-2.5zM40.9 131.3h2.5v2.5h-2.5zM40.9 133.8h2.5v2.5h-2.5zM40.9 136.3h2.5v2.5h-2.5zM40.9 138.8h2.5v2.5h-2.5zM43.4 121.3h2.5v2.5h-2.5zM43.4 123.8h2.5v2.5h-2.5zM43.4 126.3h2.5v2.5h-2.5zM43.4 128.8h2.5v2.5h-2.5z"/>
<path d="M43.4 131.3h2.5v2.5h-2.5zM43.4 133.8h2.5v2.5h-2.5zM43.4 136.3h2.5v2.5h-2.5zM43.4 138.8h2.5v2.5h-2.5zM45.9 121.3h2.5v2.5h-2.5zM45.9 123.8h2.5v2.5h-2.5zM45.9 126.3h2.5v2.5h-2.5zM45.9 128.8h2.5v2.5h-2.5zM45.9 131.3h2.5v2.5h-2.5zM45.9 133.8h2.5v2.5h-2.5zM45.9 136.3h2.5v2.5h-2.5zM45.9 138.8h2.5v2.5h-2.5z"/>
<path d="M18.4 141.3h2.5v2.5h-2.5zM20.9 141.3h2.5v2.5h-2.5zM23.4 141.3h2.5v2.5h-2.5zM25.9 141.3h2.5v2.5h-2.5zM28.4 141.3h2.5v2.5h-2.5zM30.9 141.3h2.5v2.5h-2.5zM33.4 141.3h2.5v2.5h-2.5zM35.9 141.3h2.5v2.5h-2.5zM38.4 141.3h2.5v2.5h-2.5zM40.9 141.3h2.5v2.5h-2.5zM43.4 141.3h2.5v2.5h-2.5zM45.9 141.3h2.5v2.5h-2.5z"/>
</g>
<text font-size="17.5" fill="#fff" x="47.9" y="63.4">FRASER ISLAND</text>
<g font-size="11.7" fill="#fff">
<text x="78.9" y="80.1">ACCESS VIA</text>
<text x="75.4" y="93.8">RIVER HEADS</text>
</g>
<g font-size="8" fill="#fff">
<text x="227.9" y="67.3">*</text>
<text x="201.3" y="102.8">**</text>
</g>
<g font-size="5.6" fill="#010202">
<text x="186" y="186.5">TOURIST ADVANCE</text>
<text x="189.3" y="193.5">DIRECTION SIGN</text>
<text x="174.1" y="200.4">WORLD HERITAGE AREA (R)</text>
</g>
<text font-size="5.5" fill="#231f20" x="259.6" y="190.9">TC2072_4</text>
<g font-size="4.2" fill="#231f20">
<text x="138.1" y="25.2">variable*</text>
<text x="41.6" y="32.1">140</text>
<text x="174.8" y="32.1">140</text>
<text x="212.8" y="32.1">140</text>
<text x="228.8" y="32.1">313</text>
<text x="245.1" y="32.1">140</text>
<text x="25.7" y="39.3">r130</text>
<text x="40.7" y="36.8">min.</text>
<text x="244.2" y="36.8">min.</text>
<text x="27.7" y="47.1">140</text>
<text x="253.7" y="51.7">60</text>
<text x="24.5" y="58.3">180D</text>
<text x="27.7" y="68.8">120</text>
<text x="24.5" y="77.2">120D</text>
<text x="256.5" y="73.7">400</text>
<text x="265.4" y="73.7">275</text>
<text x="274.9" y="73.7">900</text>
<text x="28" y="84.2">80</text>
<text x="24.5" y="91.2">120D</text>
<text x="253.7" y="95.9">30</text>
<text x="27.7" y="100.3">140</text>
<text x="98.1" y="183">APPROVED AS OFFICIAL TRAFFIC SIGN</text>
<text x="258.7" y="201.6">A</text>
<text x="264.5" y="201.6">B</text>
</g>
<text font-size="3.6" fill="#010202" x="151.6" y="191.8">06/03/17</text>
<g font-size="3.5" fill="#231f20">
<text x="16.9" y="158">Colour Legend</text>
<text x="27.1" y="164.6">Retroreflective white</text>
<text x="27.1" y="172.3">Retroreflective brown</text>
<text x="14" y="196.4">Designed</text>
<text x="40" y="196.4">Checked</text>
<text x="67" y="196.4">Scale</text>
<text x="154.3" y="197">Date</text>
<text x="14" y="200.8">TV 3/17</text>
<text x="40" y="200.8">DJ 3/17</text>
<text x="67" y="200.8">Not to Scale</text>
</g>
<text font-size="3" fill="#231f20" x="264.3" y="196">Page 4 of 10</text>
<g font-size="2.8" fill="#231f20">
<text x="130.2" y="148.5">Notes:</text>
<text x="130.2" y="152.3">1.</text>
<text x="135.2" y="155.5">world heritage area.</text>
<text x="135.2" y="152.3">This sign is to be used in advance of an intersection that leads to an access point (via ferry/barge etc.) to an island in a</text>
<text x="130.2" y="159.3">2.</text>
<text x="135.2" y="159.3">*Insert appropriate island name. e.g. FRASER ISLAND.</text>
<text x="130.2" y="163">3.</text>
<text x="130.2" y="166.8">4.</text>
<text x="134.9" y="166.8">For a similar advance sign to an island not in a world heritage area, refer to page 3.</text>
<text x="135.2" y="163">**Insert appropriate access point location name. e.g. RIVER HEADS.</text>
</g>
<g font-size="2.5" fill="#231f20">
<text x="41.1" y="184.3">Department of Transport and Main Roads</text>
<text x="38.6" y="187.1">Infrastructure Management &amp; Delivery Division</text>
</g>
</svg>
